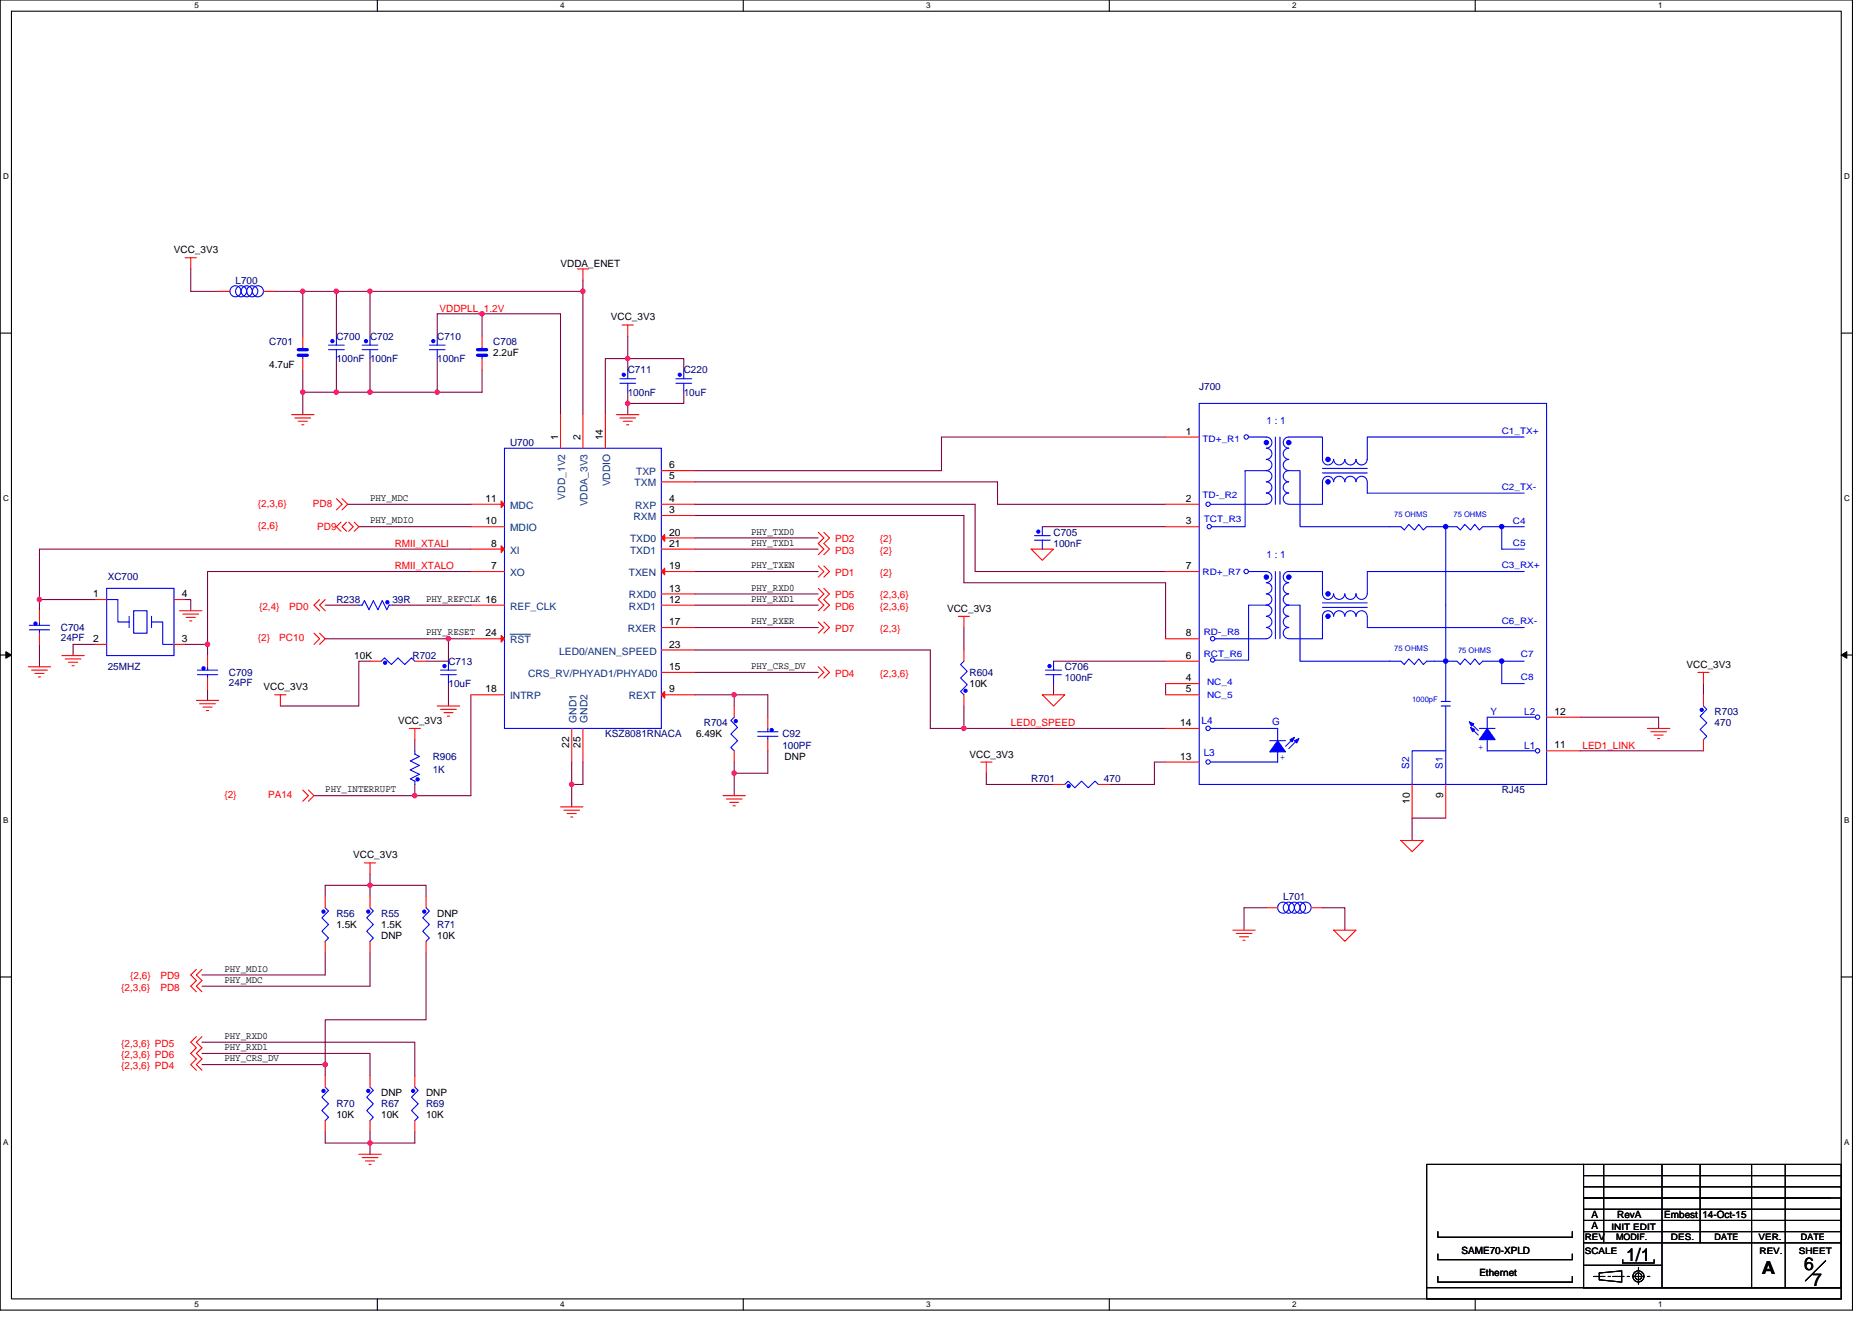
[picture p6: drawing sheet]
<svg xmlns="http://www.w3.org/2000/svg" width="297mm" height="210mm" viewBox="0 0 297 210" stroke-linecap="round" stroke-linejoin="round" font-family="sans-serif">
<path d="M0 0h293.9v207.9h-293.9zM1.8 1.8h290.4v204.3h-290.4z" fill="none" stroke="#000" stroke-width=".17"/>
<g fill="#fff">
<path d="M30.8 .2h.7v1.4h-.7z"/>
<path d="M30.8 206.3h.7v1.4h-.7z"/>
</g>
<path d="M59.9 0v1.8M59.9 206.1v1.8" fill="none" stroke="#000" stroke-width=".17"/>
<g fill="#fff">
<path d="M88.9 .2h.7v1.4h-.7z"/>
<path d="M88.9 206.3h.7v1.4h-.7z"/>
</g>
<path d="M117.9 0v1.8M117.9 206.1v1.8" fill="none" stroke="#000" stroke-width=".17"/>
<g fill="#fff">
<path d="M147 .2h.7v1.4h-.7z"/>
<path d="M147 206.3h.7v1.4h-.7z"/>
</g>
<path d="M176 0v1.8M176 206.1v1.8" fill="none" stroke="#000" stroke-width=".17"/>
<g fill="#fff">
<path d="M205 .2h.7v1.4h-.7z"/>
<path d="M205 206.3h.7v1.4h-.7z"/>
</g>
<path d="M234.1 0v1.8M234.1 206.1v1.8" fill="none" stroke="#000" stroke-width=".17"/>
<g fill="#fff">
<path d="M263.1 .2h.7v1.4h-.7z"/>
<path d="M263.1 206.3h.7v1.4h-.7z"/>
<path d="M.5 27.3h.9v1.4h-.9z"/>
<path d="M292.6 27.3h.9v1.4h-.9z"/>
<path d="M.5 78.4h.9v1.4h-.9z"/>
<path d="M292.6 78.4h.9v1.4h-.9z"/>
</g>
<path d="M0 52.9h1.8M292.2 52.9h1.7" fill="none" stroke="#000" stroke-width=".17"/>
<g fill="#fff">
<path d="M.5 129.5h.8v1.4h-.8z"/>
<path d="M292.6 129.5h.9v1.4h-.9z"/>
</g>
<path d="M0 103.9h1.8M292.2 103.9h1.7" fill="none" stroke="#000" stroke-width=".17"/>
<path d="M.9 103.4l.9 .5-.9 .5zM292.2 103.9l.8-.5v1z" fill="#000" stroke="#000" stroke-width=".16"/>
<g fill="#fff">
<path d="M.5 180.5h.8v1.4h-.8z"/>
<path d="M292.6 180.5h.9v1.4h-.9z"/>
</g>
<g fill="none" stroke="#000" stroke-width=".17">
<path d="M0 155h1.8M292.2 155h1.7M228.2 199v.9h21.3v-.9M228.2 195.4v.9h21.3v-.9M251.3 186.5h40.9M251.3 193.6h40.7M251.3 191.9h40.7M251.3 190.1h39.1M251.3 188.3h40.9M251.3 197.2h40.9M251.3 184.7h-24.9v19.6M251.3 195.4h40.9"/>
<path d="M251.3 184.7h40.9v19.6h-40.9zM251.3 190.1h40.9v14.2h-40.9zM254.5 184.7v12.5M257.5 199.9v.5h5v-.5M263.7 184.7v19.6M269.8 184.7v12.5M277.9 184.7v19.6M283.3 184.7v19.6M226.4 204.3h65.8v1.8h-65.8zM228.2 202.5v.9h21.3v-.9M251.3 200.7h12.4M252.9 202.5h1.8"/>
<path d="M253.8 202l3.5-.4v1.8l-3.5-.3zM255.2 202.5h.3M255.9 202.5h1.8M258.2 202.5h.4M259.1 202.5h1.8M260 201.1v.3M260 202v1.8M261.4 202.5h.4M289.7 200l-3.2 3.2"/>
<circle cx="260" cy="202.5" r=".53"/>
<circle cx="260" cy="202.5" r=".88"/>
</g>
<g fill="none" stroke="#800040" stroke-width=".17">
<path d="M30.3 42.7v3.5h4.4M43.6 46.2h4.4M48 46.2h5.4M48 46.2v7.1M48 58.7v3.5M53.4 56.9v5.3M53.4 46.2h5.3M53.4 46.2v7.1M58.7 46.2v7.1M58.7 56.9v5.3M58.7 46.2h33.8M69.4 56.9v5.3"/>
<path d="M76.5 49.8h12.4v16M76.5 58.7v3.5h-7.1M76.5 49.8h-7.1v3.5M76.5 49.8v3.5M92.5 46.2v19.6M92.5 44.4v1.8M99.6 56.9h-3.5v8.9M99.6 56.9v1.8M99.6 53.3v3.6M99.6 56.9h8.9v1.8M48 62.2v3.6M48 62.2h5.4"/>
<path d="M53.4 62.2h5.3M58.7 62.2h10.7M99.6 64v1.8M99.6 62.2v1.8h8.9v-1.8M110.3 76.5h48v3.5h26.7M185 69.3h-35.6v5.4h-39.1M6.3 95.1h8.9M6.3 95.1v1.8M29.4 95.1h.9v1.8M51.6 96h5.3M55.2 80h19.5M56.9 83.6h17.8"/>
<path d="M62.3 96h12.4M74.7 90.7h-41.8v11.5M74.7 87.1h-68.4v8M110.3 80h44.4v10.7h30.3M110.3 81.8h42.6v10.7h32.1v8.8M110.3 90.7h19.5M110.3 85.3h19.5M110.3 87.1h19.5M110.3 96h19.5M110.3 94.2h19.5M110.3 99.6h19.5M152.9 99.6v3.5"/>
<path d="M165.4 83.6h19.6M6.3 102.2v3.6M15.2 102.2h-3.6v1.8M29.4 102.2h3.5M32.9 102.2v1.8M32.9 109.3v1.8M51.6 101.3h19.6v3.6h-3.6M58.7 104.9h-1.8v7.1h-12.4M65.8 117.3v1.8M71.2 108.5v3.5M71.2 101.3h3.5M74.7 110.2v16h-8.9"/>
<path d="M110.3 103.1h37.3v12.5h5.3v-3.6M110.3 106.7h19.5M110.3 110.2h6.2v1.8M116.5 110.2h5.3v3.6M121.8 119.1v3.6h-5.3M152.9 115.6h32.1M167.2 104.9h17.8M167.2 108.5v1.7M185 108.5v1.7M250.7 113.8h12.5v1.8M250.7 119.1h19.6M270.3 108.5v1.7"/>
<path d="M58.7 138.7v1.8M65.8 124.5v1.7h-16M90.7 120.9v3.6M90.7 124.5v3.5M92.5 120.9v3.6h-1.8M116.5 122.7v3.5M116.5 120.9v1.8M156.5 122.7v1.8h10.7M185 120.9h-1.8v3.6h-7.1M229.4 129.8h-5.3v3.5M51.6 151.1v3.6h-19.6M58.7 140.5h8.9v1.7"/>
<path d="M58.7 140.5v1.7M58.7 140.5h-7.1v1.7M58.7 151.1v5.4h-26.7M67.6 151.1v10.7h-16v7.1M201 144h-3.6v3.6M209.8 144h3.6v3.6M32 168.9h19.6v1.8M32 167.1h26.7v3.6M32 165.4h33.8v5.3M51.6 179.6v1.8h7.1M58.7 179.6v1.8M65.8 179.6v1.8h-7.1"/>
<path d="M58.7 181.4v1.7"/>
</g>
<g fill="#f0f" stroke="#f0f" stroke-width=".17">
<circle cx="90.7" cy="124.4" r=".35"/>
<circle cx="48" cy="46.2" r=".35"/>
<circle cx="53.4" cy="46.2" r=".35"/>
<circle cx="92.5" cy="46.2" r=".35"/>
<circle cx="58.7" cy="46.2" r=".35"/>
<circle cx="58.7" cy="62.2" r=".35"/>
<circle cx="53.4" cy="62.2" r=".35"/>
<circle cx="69.4" cy="62.2" r=".35"/>
<circle cx="76.5" cy="49.8" r=".35"/>
<circle cx="48" cy="62.2" r=".35"/>
<circle cx="116.5" cy="122.7" r=".35"/>
<circle cx="116.5" cy="110.2" r=".35"/>
<circle cx="6.2" cy="95.1" r=".35"/>
<circle cx="32.9" cy="102.2" r=".35"/>
<circle cx="71.1" cy="101.3" r=".35"/>
<circle cx="58.7" cy="181.3" r=".35"/>
<circle cx="51.6" cy="168.9" r=".35"/>
<circle cx="58.7" cy="140.4" r=".35"/>
<circle cx="99.6" cy="56.9" r=".35"/>
<circle cx="99.6" cy="64" r=".35"/>
<circle cx="152.9" cy="115.6" r=".35"/>
<circle cx="65.8" cy="126.2" r=".35"/>
</g>
<g fill="none" stroke="#f00" stroke-width=".17">
<path d="M29.4 40.9h1.8M30.3 40.9v1.8M34.7 46.2h1.8M41.8 46.2h1.8M48 53.3v1.8M48 56.9v1.8M53.4 53.3h.1M53.4 56.9h.1M58.7 53.3h.1M58.7 56.9h.1M69.4 53.3h.1M69.4 56.9h.1"/>
<path d="M76.5 53.3v1.8M76.5 56.9v1.8M91.6 42.7h1.8M92.5 42.7v1.7M98.7 51.6h1.8M99.6 51.6v1.7M99.6 58.7h.1M108.5 58.7h.1M46.3 65.8h3.5M46.8 66.3h2.5M47.3 66.8h1.5M47.9 67.4h.3"/>
<path d="M53.4 79.1l.9 .9-.9 .9M54.3 79.1l.9 .9-.9 .9M88.9 65.8v5.3M92.5 65.8v5.3M96.1 65.8v5.3M97.8 65.8h3.6M98.4 66.3h2.5M98.9 66.8h1.4M99.4 67.4h.4M99.6 62.2h.1M104.9 76.5h5.4M104.9 74.7h5.4"/>
<path d="M108.5 62.2h.1M185 69.3h5.3M6.3 96.9v1.8M15.2 95.1h1.7M27.6 95.1h1.8M28.5 96.9h3.5M29 97.4h2.5M29.5 98h1.5M30.1 98.5h.3M50.7 95.1l-.9 .9 .9 .9M51.6 95.1l-.9 .9 .9 .9M54.1 82.8l-.7 .8 .7 .7"/>
<path d="M55 82.8l-.7 .8 .7 .7M55.3 82.8l.7 .8-.7 .7M56.2 82.8l.7 .8-.7 .7M56.9 96h.1M62.3 96h.1M74.7 90.7h5.3M74.7 87.1h5.3M74.7 83.6h5.3M74.7 80h5.3M74.7 96h5.3M104.9 81.8h5.4M104.9 80h5.4"/>
<path d="M104.9 96h5.4M104.9 94.2h5.4M104.9 99.6h5.4M104.9 90.7h5.4M104.9 85.3h5.4M104.9 87.1h5.4M129.8 89.8l.9 .9-.9 .9M129.8 84.5l.9 .8-.9 .9 .9 .9-.9 .9M129.8 93.3l.9 .9-.9 .9 .9 .9-.9 .9M129.8 98.7l.9 .9-.9 .9M130.7 89.8l.9 .9-.9 .9M130.7 84.5l.9 .8-.9 .9 .9 .9-.9 .9"/>
<path d="M130.7 93.3l.9 .9-.9 .9 .9 .9-.9 .9M130.7 98.7l.9 .9-.9 .9M152.1 97.8h1.7M152.9 97.8v1.8M163.6 87.1h3.6l-1.8 1.8zM165.4 83.6h.1M165.4 87.1h.1M185 80h5.3M185 90.7h5.3M185 83.6h5.3M4.5 105.8h3.5M5 106.3h2.5"/>
<path d="M5.5 106.8h1.5M6.1 107.4h.3M6.3 100.5v1.7M9.8 104h3.6M10.3 104.5h2.5M10.9 105.1h1.4M11.4 105.6h.4M15.2 102.2h1.7M27.6 102.2h1.8M31.2 111.1h3.5M31.7 111.7h2.5M32.2 112.2h1.5"/>
<path d="M32.8 112.7h.3M32.9 104v1.8M32.9 107.6v1.7M43.6 110.2h1.8M44.5 110.2v1.8M49.8 100.5l.9 .8-.9 .9M50.7 100.5l.9 .8-.9 .9M58.7 104.9h1.8M64.9 115.6h1.8M65.8 104.9h1.8M65.8 115.6v1.7M65.8 119.1h.1"/>
<path d="M69.4 112h3.5M69.9 112.5h2.5M70.4 113.1h1.5M71 113.6h.3M71.2 104.9h.1M71.2 108.5h.1M74.7 110.2h5.3M74.7 101.3h5.3M90.7 115.6v5.3M92.5 115.6v5.3M104.9 110.2h5.4M104.9 106.7h5.4"/>
<path d="M104.9 103.1h5.4M116.5 112v1.8M116.5 119.1v1.8M121.8 113.8v1.8M121.8 117.3v1.8M129.8 105.8l.9 .9-.9 .9M130.7 105.8l.9 .9-.9 .9M152.9 110.2v1.8M152.9 103.1v1.8M165.4 110.2h3.5l-1.7 1.8zM167.2 104.9h.1M167.2 108.5h.1"/>
<path d="M185 104.9h5.3M185 101.3h5.3M185 115.6h5.3M185 108.5h5.3M185 110.2h5.3M245.4 119.1h5.3M245.4 113.8h5.3M261.4 115.6h3.6M261.9 116.1h2.5M262.5 116.6h1.4M263 117.2h.4M269.4 106.7h1.8"/>
<path d="M270.3 106.7v1.8M270.3 110.2v1.8M270.3 117.3v1.8M48 125.3l.9 .9-.9 .9M48.9 125.3l.9 .9-.9 .9M57.8 136.9h1.8M58.7 136.9v1.8M65.8 124.5h.1M88.9 128h3.6M89.5 128.5h2.5M90 129.1h1.4M90.5 129.6h.4"/>
<path d="M114.7 126.2h3.6M115.2 126.8h2.5M115.8 127.3h1.4M116.3 127.8h.4M155.6 120.9h1.8M156.5 120.9v1.8M167.2 124.5h1.7M174.3 124.5h1.8M185 120.9h5.3M222.3 133.3h3.5l-1.7 1.8zM224.1 124.5v5.3M229.4 124.5v5.3"/>
<path d="M31.2 153.8l-.9 .9 .9 .9-.9 .9 .9 .9M32 153.8l-.8 .9 .8 .9-.8 .9 .8 .9M51.6 142.2v1.8M51.6 149.4v1.7M58.7 142.2v1.8M58.7 149.4v1.7M67.6 142.2v1.8M67.6 149.4v1.7M195.6 147.6h3.6M196.1 148.1h2.5M196.7 148.6h1.4M197.2 149.2h.4"/>
<path d="M201 144h1.7M208.1 144h1.7M211.6 147.6h3.6l-1.8 1.8zM31.2 164.5l-.9 .9 .9 .8-.9 .9 .9 .9-.9 .9 .9 .9M32 164.5l-.8 .9 .8 .8-.8 .9 .8 .9-.8 .9 .8 .9M51.6 170.7v1.8M51.6 177.8v1.8M58.7 170.7v1.8M58.7 177.8v1.8M65.8 170.7v1.8M65.8 177.8v1.8M56.9 183.1h3.6"/>
<path d="M57.5 183.7h2.5M58 184.2h1.4M58.5 184.7h.4"/>
</g>
<g fill="none" stroke="#00f" stroke-width=".17">
<path d="M48 56.4v.5M48 55.1v.4M52.1 55.5h2.5M52.1 54.8h2.5M53.4 53.3v1.5M53.4 55.5v1.4M57.5 55.5h2.5M57.5 54.8h2.5M58.7 53.3v1.5M58.7 55.5v1.4M68.1 55.5h2.5M68.1 54.8h2.5"/>
<path d="M69.4 53.3v1.5M69.4 55.5v1.4M76.5 56.4v.5M76.5 55.1v.4M99.6 58.7v1.4M108.5 58.7v1.4M80 71.1h24.9v44.5h-24.9zM98.4 60.8h2.5M98.4 60.1h2.5M99.6 60.8v1.4M107.2 60.8h2.5M107.2 60.1h2.5"/>
<path d="M108.5 60.8v1.4M190.3 64h55.1v60.5h-55.1zM198.1 69.3h2.9M200.9 69.3a.88 .88 0 0 1 .9 .9 .88 .88 0 0 1-.9 .9M200.9 71.1a.88 .88 0 0 1 .9 .9 .88 .88 0 0 1-.9 .9M200.9 72.9a.88 .88 0 0 1 .9 .9 .88 .88 0 0 1-.9 .9 .89 .89 0 0 1 .9 .8 .89 .89 0 0 1-.9 .9 .89 .89 0 0 1 .9 .9 .89 .89 0 0 1-.9 .9 .89 .89 0 0 1 .9 .9 .89 .89 0 0 1-.9 .9M201 74.7h-3.4v8.9h-5.4M202.4 69.3v10.7M203.1 69.3v10.7M204.5 71.1a.88 .88 0 0 0-.9 .9 .88 .88 0 0 0 .9 .9M204.5 72.9a.88 .88 0 0 0-.9 .9 .88 .88 0 0 0 .9 .9M204.5 74.7a.89 .89 0 0 0-.9 .9 .89 .89 0 0 0 .9 .9 .89 .89 0 0 0-.9 .8 .89 .89 0 0 0 .9 .9 .88 .88 0 0 0-.9 .9 .88 .88 0 0 0 .9 .9"/>
<path d="M204.5 71.1a.88 .88 0 0 1-.9-.9 .88 .88 0 0 1 .9-.9h5.3v3.6M204.5 74.7h1.8v8.9h16l.5 .5 .7-.9 .9 .9 .7-.9 .7 .9 .6-.5h4.8l.5 .5 .7-.9 .9 .9 .7-.9 .7 .9 .6-.5h6.5M209.8 72.9a.88 .88 0 0 0 .9 .9 .88 .88 0 0 0 .9-.9M209.8 74.3h7.2M209.8 75h7.2M211.6 76.4a.88 .88 0 0 0-.9-.8 .88 .88 0 0 0-.9 .8v3.6h-5.3M211.6 76.4a.88 .88 0 0 1 .9-.8 .88 .88 0 0 1 .9 .8M211.6 72.9a.88 .88 0 0 0 .9 .9 .88 .88 0 0 0 .9-.9M213.4 76.4a.88 .88 0 0 1 .9-.8 .88 .88 0 0 1 .9 .8 .89 .89 0 0 1 .8-.8 .89 .89 0 0 1 .9 .8l.1 1.8h24.8M213.4 72.9a.89 .89 0 0 0 .9 .9 .89 .89 0 0 0 .9-.9 .88 .88 0 0 0 .9 .9 .88 .88 0 0 0 .8-.9M241.8 69.3h-24.8v3.6M4.7 99.9h3.2"/>
<path d="M4.7 99.2h3.2M6.3 99.9v.6M6.3 98.7v.5M16.9 95.1h1.8v3.6h1.8M16.9 93.3h10.7v10.7h-10.7zM20.5 97.8v1.8M21.2 96.9h2.1v3.6h-2.1zM24 97.8v1.8M24 98.7h1.8v3.5h1.8M56.9 96h.6l.3-.7 .7 1.4 .7-1.4 .8 1.4 .7-1.4 .7 1.4 .3-.7h.6M164.1 85.7h2.5M164.1 85h2.5"/>
<path d="M165.4 83.6v1.4M165.4 85.7v1.4M192.1 80h8.9M198.1 90.7h2.9M200.9 94.2a.89 .89 0 0 1 .9 .9 .89 .89 0 0 1-.9 .9 .89 .89 0 0 1 .9 .9 .89 .89 0 0 1-.9 .9 .88 .88 0 0 1 .9 .9 .88 .88 0 0 1-.9 .8M200.9 92.5a.88 .88 0 0 1 .9 .8 .88 .88 0 0 1-.9 .9M200.9 99.6a.88 .88 0 0 1 .9 .8 .88 .88 0 0 1-.9 .9M200.9 90.7a.88 .88 0 0 1 .9 .9 .88 .88 0 0 1-.9 .8M201 96h-2.9v8.7h-5.3M202.4 90.7v10.6M203.1 90.7v10.6M204.5 99.6a.88 .88 0 0 0-.9 .8 .88 .88 0 0 0 .9 .9"/>
<path d="M204.5 92.5a.88 .88 0 0 0-.9 .8 .88 .88 0 0 0 .9 .9M204.5 96a.88 .88 0 0 0-.9 .9 .88 .88 0 0 0 .9 .9 .89 .89 0 0 0-.9 .9 .89 .89 0 0 0 .9 .8M204.5 92.4a.88 .88 0 0 1-.9-.9 .88 .88 0 0 1 .9-.8h5.3v3.5M204.5 94.2a.88 .88 0 0 0-.9 .9 .88 .88 0 0 0 .9 .9M204.5 96h1.8v8.9h16l.5 .5 .7-.9 .9 .9 .7-.9 .7 .9 .6-.5h4.8l.5 .5 .7-.9 .9 .9 .7-.9 .7 .9 .6-.5h6.5M209.8 95.7h7.2M209.8 94.2a.88 .88 0 0 0 .9 .9 .88 .88 0 0 0 .9-.9M209.8 96.4h7.2M211.6 97.8a.88 .88 0 0 0-.9-.9 .88 .88 0 0 0-.9 .9v3.5h-5.3M211.6 94.2a.88 .88 0 0 0 .9 .9 .88 .88 0 0 0 .9-.9M211.6 97.8a.88 .88 0 0 1 .9-.9 .88 .88 0 0 1 .9 .9M213.4 97.8a.89 .89 0 0 1 .9-.9 .89 .89 0 0 1 .9 .9 .88 .88 0 0 1 .9-.9 .88 .88 0 0 1 .8 .9l.1 1.8h24.8"/>
<path d="M216.9 94.2a.88 .88 0 0 1-.8 .9 .88 .88 0 0 1-.9-.9 .89 .89 0 0 1-.9 .9 .89 .89 0 0 1-.9-.9M229.4 83.6v27.7M238.3 83.6v3.5h3.5M241.8 90.7h-24.8v3.5M31.3 107h3.2M31.3 106.3h3.2M32.9 107v.6M32.9 105.8v.5M60.5 104.9l.5-.5 1.1 1 1.1-1 1 1 1.1-1 .5 .5M65.8 119.1v.6l.7 .3-1.4 .7 1.4 .7-1.4 .8 1.4 .7-1.4 .7 .7 .3v.6M69.9 107h2.5M69.9 106.3h2.5"/>
<path d="M71.2 104.9v1.4M71.2 107v1.5M116.5 113.8l-.5 .5 1 1.1-1 1.1 1 1-1 1.1 .5 .5M120.2 116.8h3.2M120.2 116.1h3.2M121.8 116.8v.5M121.8 115.6v.5M152.9 104.9l-.5 .5 1.1 1.1-1.1 1.1 1.1 1-1.1 1.1 .5 .5M165.9 107h2.5M165.9 106.3h2.5M167.2 104.9v1.4M167.2 107v1.5"/>
<path d="M192.1 115.6h10.6v1.9M192.8 101.3h8.2M201.5 117.5h2.5M202.7 119v1.9h-10.6M205 117.3l-1 1.1M205.6 117.7l-1.1 1.1M228.7 112h1.4M228.7 111.3h1.4M229.4 119.1h-5.3v5.4M229.4 112v12.5M233.5 114.9l1.1 1M233.5 115.6l1.1 1"/>
<path d="M234.7 115.6h2.5M236 117.2v1.9h7.6M238.3 104.9v3.6h3.5M243.6 113.8h-7.6v1.8M270.3 112l.5 .5-1 1.1 1 1.1-1 1 1 1.1-.5 .5M168.9 124.5l.6-.6 1.1 1.1 1-1.1 1.1 1.1 1.1-1.1 .5 .6M51.6 144l.5 .5-1 1.1 1 1.1-1 1 1 1.1-.5 .6M58.7 144l.5 .5-1 1.1 1 1.1-1 1 1 1.1-.5 .6M67.6 144l.5 .5-1 1.1 1 1.1-1 1 1 1.1-.5 .6M51.6 172.5l.5 .5-1 1.1 1 1-1 1.1 1 1.1-.5 .5M58.7 172.5l.5 .5-1 1.1 1 1-1 1.1 1 1.1-.5 .5M65.8 172.5l.6 .5-1.1 1.1 1.1 1-1.1 1.1 1.1 1.1-.6 .5"/>
<circle cx="37.4" cy="46.2" r=".88"/>
<circle cx="38.3" cy="46.2" r=".88"/>
<circle cx="39.1" cy="46.2" r=".88"/>
<circle cx="40" cy="46.2" r=".88"/>
<circle cx="40.9" cy="46.2" r=".88"/>
<circle cx="191.7" cy="80" r=".35"/>
<circle cx="197.7" cy="69.3" r=".35"/>
<circle cx="191.9" cy="83.6" r=".34"/>
<circle cx="197.7" cy="90.7" r=".35"/>
<circle cx="191.7" cy="115.6" r=".35"/>
<circle cx="192.4" cy="101.3" r=".35"/>
<circle cx="192.4" cy="104.7" r=".35"/>
<circle cx="244" cy="113.8" r=".35"/>
<circle cx="244" cy="119.1" r=".35"/>
<circle cx="191.7" cy="120.9" r=".35"/>
<circle cx="203.6" cy="144" r=".88"/>
<circle cx="204.5" cy="144" r=".88"/>
<circle cx="205.4" cy="144" r=".88"/>
<circle cx="206.3" cy="144" r=".88"/>
<circle cx="207.2" cy="144" r=".88"/>
</g>
<g fill="#00f" stroke="#00f" stroke-width=".17">
<path d="M236 115.6l1.2 1.7h-2.5z" fill-rule="evenodd"/>
<path d="M233.3 115.4l.7 .3-.3 .4z" fill-rule="evenodd"/>
<path d="M233.1 114.5l.7 .4-.3 .3z" fill-rule="evenodd"/>
<path d="M202.7 117.5l1.3 1.8h-2.5z" fill-rule="evenodd"/>
<path d="M204.7 117.3l.7-.3-.4 .7z" fill-rule="evenodd"/>
<path d="M205.4 117.5l.7-.3-.3 .7z" fill-rule="evenodd"/>
<circle cx="204.5" cy="70.2" r=".35"/>
<circle cx="200.9" cy="70.2" r=".35"/>
<circle cx="204.5" cy="91.6" r=".35"/>
<circle cx="200.9" cy="91.6" r=".35"/>
<circle cx="210.7" cy="72.9" r=".35"/>
<circle cx="210.7" cy="76.4" r=".35"/>
<circle cx="210.7" cy="94.2" r=".35"/>
<circle cx="210.7" cy="97.8" r=".35"/>
<circle cx="229.4" cy="83.6" r=".35"/>
<circle cx="229.4" cy="104.9" r=".35"/>
<circle cx="238.3" cy="104.9" r=".35"/>
<circle cx="238.3" cy="83.6" r=".35"/>
<circle cx="51.3" cy="173.1" r=".25"/>
<circle cx="116.8" cy="114.4" r=".25"/>
<circle cx="58.1" cy="54.1" r=".25"/>
<circle cx="61.1" cy="105.2" r=".25"/>
<circle cx="61.5" cy="95.6" r=".26"/>
<circle cx="67.3" cy="144.6" r=".25"/>
<circle cx="153.2" cy="109.6" r=".25"/>
<circle cx="32.3" cy="106" r=".25"/>
<circle cx="166.5" cy="105.7" r=".25"/>
<circle cx="68.7" cy="54.1" r=".25"/>
<circle cx="169.6" cy="124.7" r=".25"/>
<circle cx="65.5" cy="173.1" r=".25"/>
<circle cx="5.6" cy="98.9" r=".25"/>
<circle cx="51.3" cy="144.6" r=".25"/>
<circle cx="52.7" cy="54.1" r=".25"/>
<circle cx="122.4" cy="115.8" r=".25"/>
<circle cx="270" cy="112.6" r=".25"/>
<circle cx="164.8" cy="84.3" r=".25"/>
<circle cx="66.3" cy="123.7" r=".26"/>
<circle cx="107.9" cy="59.5" r=".25"/>
<circle cx="99" cy="59.5" r=".25"/>
<circle cx="58.4" cy="144.6" r=".25"/>
<circle cx="70.5" cy="105.7" r=".25"/>
<circle cx="58.4" cy="173.1" r=".25"/>
</g>
<g fill="#f00" stroke="#f00" stroke-width=".17">
<path d="M79.5 86.6l.5 .5-.5 .6z"/>
<path d="M104.9 110.2l.6-.5v1.1z"/>
<path d="M79.5 79.5l.5 .5-.5 .5z"/>
<path d="M104.9 90.7l.6-.6v1.1z"/>
<path d="M104.9 85.3l.6-.5v1.1z"/>
<path d="M79.5 100.8l.5 .5-.5 .6z"/>
</g>
<path d="M80.9 100.6h3.3" fill="none" stroke="#004080" stroke-width=".16"/>
<path d="M47.3 56.4h1.5M47.3 55.5h1.5M75.8 56.4h1.4M75.8 55.5h1.4" fill="none" stroke="#00f" stroke-width=".53"/>
<g font-size="2.8">
<text x="258" y="200.1">1/1</text>
<text x="279.5" y="202.1">A</text>
<text x="286.3" y="201.5">6</text>
<text x="287.5" y="204">7</text>
</g>
<g font-size="1.6">
<text x="27.6" y="40.2">VCC_3V3</text>
<text x="88.9" y="42.3">VDDA_ENET</text>
<text x="96.9" y="50.8">VCC_3V3</text>
<text x="42.7" y="58.3">4.7uF</text>
<text x="78.3" y="56.5">2.2uF</text>
<text x="88.6" y="69.9" transform="rotate(-90 88.6 69.9)">1</text>
<text x="92.1" y="69.9" transform="rotate(-90 92.1 69.9)">2</text>
<text x="95.7" y="69.9" transform="rotate(-90 95.7 69.9)">14</text>
<text x="188.1" y="69">1</text>
<text x="106.2" y="74.3">6</text>
<text x="106.2" y="76.1">5</text>
<text x="58.7" y="79.5">PHY_MDC</text>
<text x="58.7" y="83">PHY_MDIO</text>
<text x="77" y="83.2">10</text>
<text x="77" y="79.6">11</text>
<text x="106.2" y="79.6">4</text>
<text x="106.2" y="81.4">3</text>
<text x="188.1" y="79.6">2</text>
<text x="188.1" y="83.2">3</text>
<text x="77.9" y="86.7">8</text>
<text x="106.2" y="85">20</text>
<text x="106.2" y="86.7">21</text>
<text x="119.2" y="84.8">PHY_TXD0</text>
<text x="119.2" y="86.6">PHY_TXD1</text>
<text x="14.8" y="94.7">1</text>
<text x="28.8" y="94.7">4</text>
<text x="67.6" y="95.5">PHY_REFCLK 16</text>
<text x="77.9" y="90.3">7</text>
<text x="106.2" y="95.6">12</text>
<text x="106.2" y="93.9">13</text>
<text x="106.2" y="90.3">19</text>
<text x="119.2" y="90.1">PHY_TXEN</text>
<text x="119.2" y="93.7">PHY_RXD0</text>
<text x="119.2" y="95.5">PHY_RXD1</text>
<text x="188.1" y="90.3">7</text>
<text x="14.8" y="101.9">2</text>
<text x="28.8" y="101.9">3</text>
<text x="67.6" y="100.8">PHY_RESET</text>
<text x="77" y="101">24</text>
<text x="106.2" y="99.2">17</text>
<text x="119.2" y="99">PHY_RXER</text>
<text x="150.3" y="97.1">VCC_3V3</text>
<text x="188.1" y="101">8</text>
<text x="56.2" y="104.5">10K</text>
<text x="106.2" y="102.7">23</text>
<text x="106.2" y="106.3">15</text>
<text x="119.2" y="106.2">PHY_CRS_DV</text>
<text x="188.1" y="104.5">6</text>
<text x="267.6" y="106">VCC_3V3</text>
<text x="41.8" y="109.5">VCC_3V3</text>
<text x="77" y="109.9">18</text>
<text x="106.2" y="109.9">9</text>
<text x="153.8" y="109">10K</text>
<text x="188.1" y="108.1">4</text>
<text x="188.1" y="109.9">5</text>
<text x="246.7" y="113.4">12</text>
<text x="63.2" y="114.9">VCC_3V3</text>
<text x="90.3" y="118.6" transform="rotate(-90 90.3 118.6)">22</text>
<text x="92.1" y="118.6" transform="rotate(-90 92.1 118.6)">25</text>
<text x="110.4" y="117">6.49K</text>
<text x="187.3" y="115.2">14</text>
<text x="246.7" y="118.7">11</text>
<text x="51.6" y="125.7">PHY_INTERRUPT</text>
<text x="124.5" y="120.5">DNP</text>
<text x="153.8" y="120.2">VCC_3V3</text>
<text x="187.3" y="120.5">13</text>
<text x="223.7" y="127.5" transform="rotate(-90 223.7 127.5)">10</text>
<text x="229" y="126.6" transform="rotate(-90 229 126.6)">9</text>
<text x="56" y="136.2">VCC_3V3</text>
<text x="53.4" y="147.2">1.5K</text>
<text x="60.5" y="147.2">1.5K</text>
<text x="60.5" y="149">DNP</text>
<text x="69.4" y="149">10K</text>
<text x="69.4" y="145.4">DNP</text>
<text x="35.6" y="154.2">PHY_MDIO</text>
<text x="35.6" y="155.9">PHY_MDC</text>
<text x="35.6" y="166.6">PHY_RXD1</text>
<text x="35.6" y="164.8">PHY_RXD0</text>
<text x="35.6" y="168.4">PHY_CRS_DV</text>
<text x="60.5" y="173.9">DNP</text>
<text x="67.6" y="173.9">DNP</text>
<text x="53.4" y="177.4">10K</text>
<text x="60.5" y="177.4">10K</text>
<text x="67.6" y="177.4">10K</text>
<text x="252.5" y="195.1">A</text>
<text x="252.5" y="193.3">A</text>
<text x="256.6" y="193.3">RevA</text>
<text x="264.1" y="193.3">Embest 14-Oct-15</text>
<text x="231.9" y="198.9">SAME70-XPLD</text>
<text x="234.7" y="202.5">Ethernet</text>
</g>
<g font-size="1.6" fill="#000080">
<text x="37.4" y="45">L700</text>
<text x="53.4" y="53.9">C700</text>
<text x="58.7" y="53.9">C702</text>
<text x="69.4" y="53.9">C710</text>
<text x="42.7" y="54.8">C701</text>
<text x="53.4" y="57.4">100nF 100nF</text>
<text x="69.4" y="57.4">100nF</text>
<text x="78.3" y="54.8">C708</text>
<text x="99.6" y="59.2">C711</text>
<text x="108.5" y="59.2">C220</text>
<text x="99.6" y="62.8">100nF</text>
<text x="108.5" y="62.8">10uF</text>
<text x="190.3" y="61.9">J700</text>
<text x="80.9" y="70.8">U700</text>
<text x="167.2" y="85">C705</text>
<text x="167.2" y="86.8">100nF</text>
<text x="17.1" y="92.1">XC700</text>
<text x="53.4" y="95.7">R238</text>
<text x="62.3" y="95.7">39R</text>
<text x="9.6" y="100.1">C704</text>
<text x="9.6" y="101.7">24PF</text>
<text x="17.1" y="106.3">25MHZ</text>
<text x="36.3" y="107.2">C709</text>
<text x="65.5" y="104.5">R702</text>
<text x="71.2" y="105.4">C713</text>
<text x="153.8" y="107.2">R604</text>
<text x="168.9" y="106.3">C706</text>
<text x="36.3" y="108.8">24PF</text>
<text x="71.2" y="109">10uF</text>
<text x="168.9" y="108.1">100nF</text>
<text x="272.1" y="113.4">R703</text>
<text x="96.1" y="117">KSZ8081RNACA</text>
<text x="111.7" y="115.2">R704</text>
<text x="124.1" y="117">C92</text>
<text x="124.1" y="118.8">100PF</text>
<text x="272.1" y="115.2">470</text>
<text x="68.7" y="120.5">R906</text>
<text x="68.7" y="122.7">1K</text>
<text x="163.6" y="124.1">R701</text>
<text x="175.2" y="124.1">470</text>
<text x="238.3" y="125.9">RJ45</text>
<text x="203.6" y="142.8">L701</text>
<text x="53.4" y="145.4">R56</text>
<text x="60.5" y="145.4">R55</text>
<text x="69.4" y="147.2">R71</text>
<text x="53.4" y="175.7">R70</text>
<text x="60.5" y="175.7">R67</text>
<text x="67.6" y="175.7">R69</text>
</g>
<g font-size="1.6" fill="#f00">
<text x="69.7" y="49.4">VDDPLL_1.2V</text>
<text x="40.9" y="80.4">{2,3,6}</text>
<text x="40.9" y="83.9">{2,6}</text>
<text x="49.7" y="80.4">PD8</text>
<text x="50.4" y="84.1">PD9</text>
<text x="62.6" y="86.8">RMII_XTALI</text>
<text x="132.5" y="86">PD2</text>
<text x="132.5" y="87.8">PD3</text>
<text x="139.6" y="86">{2}</text>
<text x="139.6" y="87.8">{2}</text>
<text x="62.6" y="90.3">RMII_XTALO</text>
<text x="132.5" y="91.4">PD1</text>
<text x="132.5" y="94.9">PD5</text>
<text x="139.6" y="91.4">{2}</text>
<text x="139.6" y="94.9">{2,3,6}</text>
<text x="40.9" y="101.7">{2}</text>
<text x="41.1" y="96.7">{2,4}</text>
<text x="44.3" y="101.7">PC10</text>
<text x="45.9" y="96.7">PD0</text>
<text x="132.5" y="96.7">PD6</text>
<text x="132.5" y="100.3">PD7</text>
<text x="139.6" y="96.7">{2,3,6}</text>
<text x="139.6" y="100.3">{2,3}</text>
<text x="132.5" y="107.4">PD4</text>
<text x="139.6" y="107.4">{2,3,6}</text>
<text x="160.4" y="115.2">LED0_SPEED</text>
<text x="251.1" y="118.8">LED1_LINK</text>
<text x="35.6" y="126.6">{2}</text>
<text x="42.5" y="126.6">PA14</text>
<text x="20.7" y="155.4">{2,6}</text>
<text x="25.5" y="155.4">PD9</text>
<text x="19.2" y="157.2">{2,3,6}</text>
<text x="25.5" y="157.2">PD8</text>
<text x="19.2" y="166.1">{2,3,6} PD5</text>
<text x="19.2" y="167.8">{2,3,6} PD6</text>
<text x="19.2" y="169.6">{2,3,6} PD4</text>
</g>
<g font-size="1.6" fill="#00f">
<text x="201" y="67.2">1 : 1</text>
<text x="201" y="88.5">1 : 1</text>
<text x="236.5" y="113.4">Y</text>
<text x="241.8" y="113.4">L2</text>
<text x="190.6" y="114.9">L4</text>
<text x="201.8" y="115">G</text>
<text x="234.6" y="119">+</text>
<text x="241.8" y="118.8">L1</text>
<text x="191" y="120">L3</text>
<text x="203.1" y="120.5">+</text>
<text x="223.6" y="122" transform="rotate(-90 223.6 122)">S2</text>
<text x="228.9" y="122" transform="rotate(-90 228.9 122)">S1</text>
</g>
<g font-size="1.6" fill="#004080">
<text x="96.8" y="77.2" transform="rotate(-90 96.8 77.2)">VDDIO</text>
<text x="100.7" y="77.2">TXM</text>
<text x="100.9" y="75.4">TXP</text>
<text x="80.9" y="80.7">MDC</text>
<text x="89.7" y="79.3" transform="rotate(-90 89.7 79.3)">VDD_1V2</text>
<text x="93.2" y="80.3" transform="rotate(-90 93.2 80.3)">VDDA_3V3</text>
<text x="100.5" y="82.5">RXM</text>
<text x="100.8" y="80.7">RXP</text>
<text x="80.9" y="87.8">XI</text>
<text x="80.9" y="84.3">MDIO</text>
<text x="100" y="86.1">TXD0</text>
<text x="100" y="87.8">TXD1</text>
<text x="80.9" y="91.4">XO</text>
<text x="99.8" y="91.4">TXEN</text>
<text x="99.8" y="95">RXD0</text>
<text x="80.9" y="96.7">REF_CLK</text>
<text x="99.6" y="100.3">RXER</text>
<text x="99.8" y="96.7">RXD1</text>
<text x="80.9" y="102.1">RST</text>
<text x="83.8" y="107.4">CRS_RV/PHYAD1/PHYAD0</text>
<text x="88.7" y="103.8">LED0/ANEN_SPEED</text>
<text x="80.9" y="111">INTRP</text>
<text x="99.8" y="111">REXT</text>
<text x="91.5" y="114.7" transform="rotate(-90 91.5 114.7)">GND1</text>
<text x="93.2" y="114.7" transform="rotate(-90 93.2 114.7)">GND2</text>
</g>
<g font-size="1.4" fill="#00f">
<text x="190.8" y="70.1">TD+_R1</text>
<text x="238.3" y="68.8">C1_TX+</text>
<text x="238.3" y="77.7">C2_TX-</text>
<text x="190.8" y="79">TD-_R2</text>
<text x="191" y="82.9">TCT_R3</text>
<text x="240.1" y="83.1">C4</text>
<text x="240.1" y="86.6">C5</text>
<text x="190.8" y="91.2">RD+_R7</text>
<text x="238.3" y="90.2">C3_RX+</text>
<text x="191" y="100.7">RD-_R8</text>
<text x="238.3" y="99.1">C6_RX-</text>
<text x="191" y="104.2">RCT_R6</text>
<text x="241.3" y="104.2">C7</text>
<text x="241.3" y="107.9">C8</text>
<text x="191.5" y="108.7">NC_4</text>
<text x="191.5" y="110.8">NC_5</text>
</g>
<g font-size="1.4">
<text x="251.5" y="196.7">REV</text>
<text x="255.7" y="195.1">INIT EDIT</text>
<text x="256.4" y="196.7">MODIF.</text>
<text x="265.1" y="196.7">DES.</text>
<text x="272.1" y="196.7">DATE</text>
<text x="279" y="196.7">VER.</text>
<text x="285.8" y="196.7">DATE</text>
<text x="251.5" y="199">SCALE</text>
<text x="279.2" y="199">REV.</text>
<text x="285.4" y="199">SHEET</text>
</g>
<g font-size="1.3">
<text x="30.8" y="1.3">5</text>
<text x="88.9" y="1.3">4</text>
<text x="147" y="1.3">3</text>
<text x="205" y="1.3">2</text>
<text x="263.1" y="1.3">1</text>
<text x=".5" y="28.4">D</text>
<text x="292.6" y="28.4">D</text>
<text x=".5" y="79.5">C</text>
<text x="292.6" y="79.5">C</text>
<text x=".5" y="130.6">B</text>
<text x="292.6" y="130.6">B</text>
<text x=".5" y="181.7">A</text>
<text x="292.6" y="181.7">A</text>
<text x="30.8" y="207.4">5</text>
<text x="88.9" y="207.4">4</text>
<text x="147" y="207.4">3</text>
<text x="205" y="207.4">2</text>
<text x="263.1" y="207.4">1</text>
</g>
<g font-size="1.2" fill="#00f">
<text x="221.2" y="82">75 OHMS</text>
<text x="230.6" y="82">75 OHMS</text>
<text x="221.2" y="103.4">75 OHMS</text>
<text x="231.3" y="103.5">75 OHMS</text>
<text x="224.1" y="111.4">1000pF</text>
</g>
</svg>
